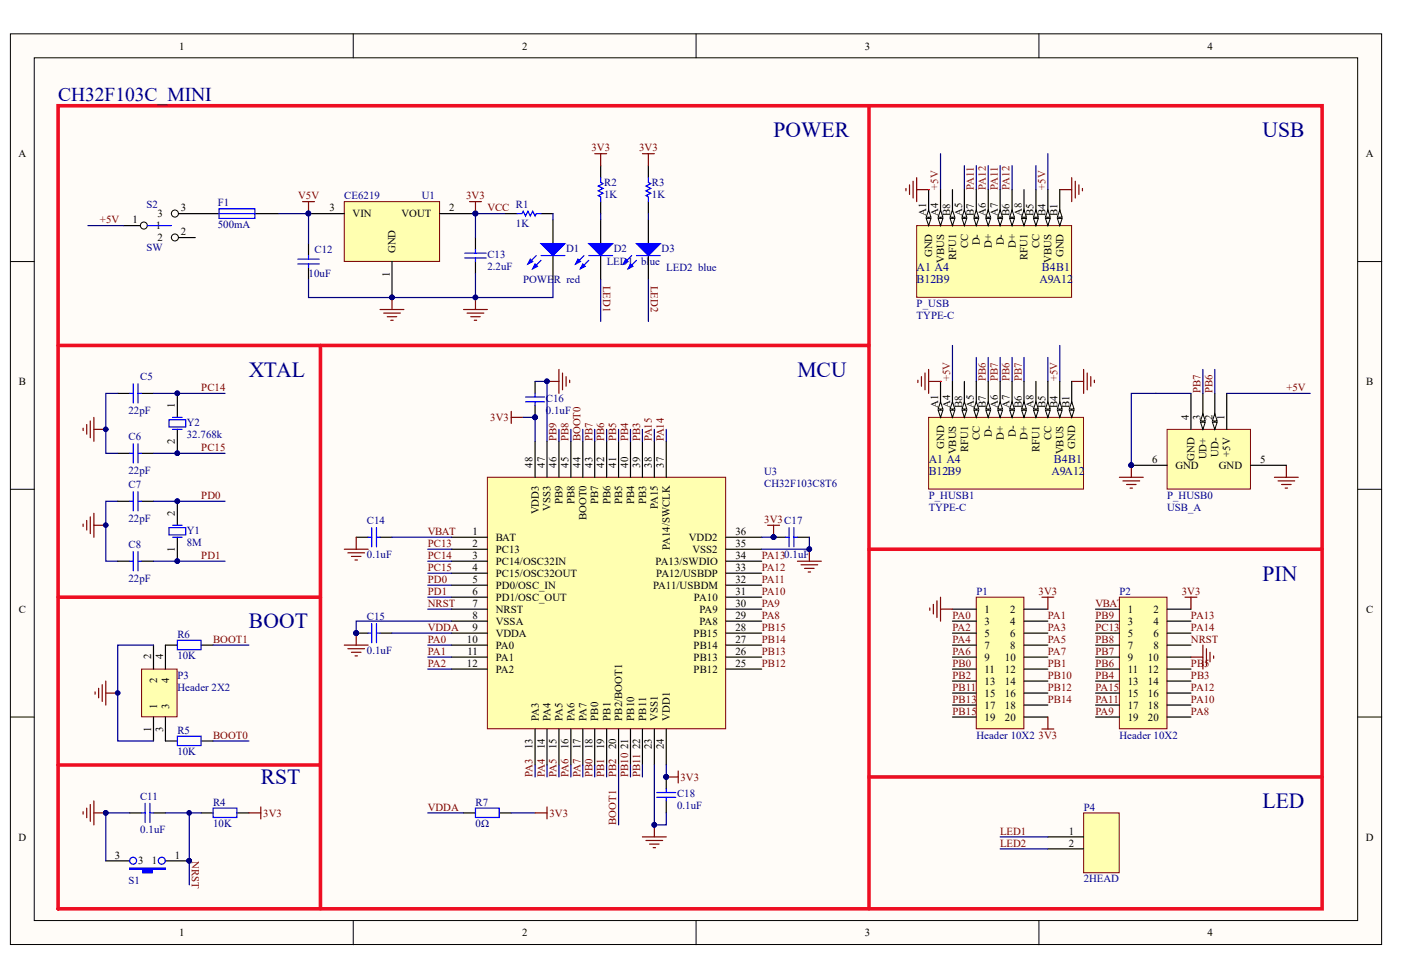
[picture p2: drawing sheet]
<svg xmlns="http://www.w3.org/2000/svg" width="289mm" height="202mm" viewBox="0 0 289 202" stroke-linecap="round" stroke-linejoin="round" font-family="sans-serif">
<g fill="#fffcf8" stroke="#000" stroke-width=".21">
<path d="M2.1 7h282.8v187.8h-282.8z"/>
<path d="M7.1 11.9h272.9v178h-272.9z"/>
</g>
<path d="M72.8 7v4.9M143.5 7v4.9M214.3 7v4.9M2.1 54h5M280 54h5M2.1 100.9h5M280 100.9h5M2.1 147.9h5M280 147.9h5M72.8 189.9v5M143.5 189.9v5M214.3 189.9v5" fill="none" stroke="#000" stroke-width=".21"/>
<path d="M29.2 138h7.3v9.9h-7.3z" fill="#ffffb0" stroke="#800000" stroke-width=".21"/>
<g fill="none" stroke="#000" stroke-width=".25">
<path d="M24.3 93.5h2.4M24.3 81.1h2.4M29.2 93.5h2.5M29.2 81.1h2.5M36.6 81.1v5M36.6 88.6v4.9M24.3 103.4h2.4M24.3 115.8h2.4M29.2 103.4h2.5M29.2 115.8h2.5M36.6 103.4v4.9M36.6 110.8v5"/>
<path d="M31.7 133.1v4.9M36.6 133.1h-2.5v4.9M41.5 133.1h2.5M31.7 147.9v4.9M34.1 147.9v4.9h2.5M41.5 152.8h2.5M21.8 177.6h4.9M26.7 167.7h2.5M31.7 167.7h2.4M34.1 177.6h4.9M41.5 167.7h2.5M48.9 167.7h2.4"/>
</g>
<path d="M24.3 81.1h-2.5v12.4h2.5M31.7 93.5h14.7M31.7 81.1h14.7M24.3 103.4h-2.5v12.4h2.5M31.7 103.4h14.7M31.7 115.8h14.7M31.7 133.1h-7.4v19.7h7.4M44 133.1h7.3M44 152.8h7.3M26.7 167.7h-4.9v9.9M34.1 167.7h7.4M39 167.7v14.8" fill="none" stroke="#000080" stroke-width=".25"/>
<g fill="none" stroke="#800000" stroke-width=".25">
<path d="M62.4 41.6h2.5M63.6 41.6v2.5M17.1 88.3v.5M17.9 87.6v2M18.6 86.8v3.5M19.4 86.1v4.9M19.4 88.6h2.4M17.1 108.1v.5M17.9 107.4v1.9M18.6 106.6v3.5M19.4 105.9v4.9M19.4 108.3h2.4"/>
<path d="M19.6 142.7v.5M20.3 142v1.9M21.1 141.2v3.5M21.8 140.5v4.9M21.8 143h2.5M17.1 167.4v.5M17.9 166.7v2M18.6 165.9v3.5M19.4 165.2v5M19.4 167.7h2.4M51.3 167.7h2.5M53.8 166.4v2.5"/>
</g>
<g fill="#000080" stroke="#000080" stroke-width=".21">
<circle cx="24.3" cy="142.9" r=".47"/>
<circle cx="39" cy="177.5" r=".47"/>
<circle cx="39" cy="167.7" r=".47"/>
<circle cx="21.8" cy="167.7" r=".48"/>
<circle cx="36.6" cy="81.1" r=".47"/>
<circle cx="36.6" cy="93.5" r=".47"/>
<circle cx="21.8" cy="88.6" r=".48"/>
<circle cx="36.6" cy="115.7" r=".47"/>
<circle cx="36.6" cy="103.4" r=".47"/>
<circle cx="21.8" cy="108.3" r=".47"/>
<circle cx="63.6" cy="44" r=".47"/>
</g>
<g fill="none" stroke="#00f" stroke-width=".25">
<path d="M27.5 79.2v3.9M28.5 79.2v3.9M26.7 93.5h.8M26.7 81.1h.8M27.5 91.5v4M28.5 91.5v4M28.5 93.5h.7M28.5 81.1h.7M34.9 86.6h3.4v1.5h-3.4zM35.6 88.6h2M35.6 86.1h2M26.7 103.4h.8"/>
<path d="M26.7 115.8h.8M27.5 101.4v4M27.5 113.8v3.9M28.5 101.4v4M28.5 113.8v3.9M28.5 103.4h.7M28.5 115.8h.7M34.9 108.8h3.4v1.5h-3.4zM35.6 108.3h2M35.6 110.8h2M36.6 132.1h4.9v1.9h-4.9zM36.6 151.9h4.9v1.9h-4.9z"/>
<path d="M29.2 167.7h.7M29.9 165.7v4M30.9 165.7v4M30.9 167.7h.8M44 166.7h4.8v1.9h-4.8z"/>
<circle cx="27.4" cy="177.5" r=".71"/>
<circle cx="33.4" cy="177.5" r=".72"/>
</g>
<path d="M26.7 179.1h7.4v.2h-2.7v.7h-2v-.7h-2.7z" fill-rule="evenodd" fill="#00f" stroke="#00f" stroke-width=".25"/>
<path d="M71 41.6h19.7v12.3h-19.7z" fill="#ffffb0" stroke="#800000" stroke-width=".21"/>
<g fill="none" stroke="#000" stroke-width=".25">
<path d="M25.5 46.5h4.9M40.3 44.1h4.9M52.6 44.1h4.9M63.6 44.1h7.4M63.6 50.2v2.5M63.6 55.2v2.5M80.8 54v7.4M90.7 44.1h7.4M98.1 49v2.5M98.1 54v2.4M104.2 44.1h2.5M111.6 44.1h2.4"/>
<path d="M114 45.3v4.9M114 52.7v5"/>
</g>
<g fill="#000080" stroke="#000080" stroke-width=".21">
<circle cx="63.6" cy="44" r=".47"/>
<circle cx="80.8" cy="61.3" r=".47"/>
<circle cx="98" cy="44" r=".47"/>
<circle cx="98" cy="61.3" r=".47"/>
</g>
<g fill="none" stroke="#00f" stroke-width=".25">
<path d="M45.2 43.1h7.4v2h-7.4zM45.2 44.1h7.4M61.4 54.4h4.4M61.4 53.5h4.4M63.6 52.7v.8M63.6 54.4v.8M95.8 53.2h4.5M95.8 52.2h4.5M98.1 51.5v.7M98.1 53.2v.8M106.7 44.1h.9l.3-.5 .5 1 .5-1 .5 1 .5-1 .5 1 .2-.5h1M110.6 52.7l-1.7 1.7"/>
<path d="M111.6 53.7l-1.7 1.7M111.6 52.7h4.9"/>
</g>
<path d="M96.8 41.6h2.5M98.1 41.6v2.5M78.4 63.8h4.9M79.1 64.6h3.5M79.9 65.3h1.9M80.6 66.1h.5M80.8 61.4v2.4M95.6 63.8h4.9M96.3 64.6h3.5M97.1 65.3h1.9M97.8 66.1h.5M98.1 61.4v2.4" fill="none" stroke="#800000" stroke-width=".25"/>
<path d="M63.6 57.7v3.7h50.4v-3.7M104.2 44.1h-6.1v4.9M114 44.1v1.2" fill="none" stroke="#000080" stroke-width=".25"/>
<g fill="#00f" stroke="#00f" stroke-width=".25">
<path d="M111.6 50.2h4.9l-2.5 2.5z"/>
<path d="M110.4 54.4l.4 .5-.9 .5z"/>
<path d="M109.4 53.5l.5 .5-1 .4z"/>
</g>
<circle cx="29.7" cy="46.5" r=".72" fill="#fffcf8" stroke="#000" stroke-width=".21"/>
<path d="M35.3 44.1h5" fill="none" stroke="#000" stroke-width=".25"/>
<circle cx="36.1" cy="44.1" r=".73" fill="#fffcf8" stroke="#000" stroke-width=".21"/>
<path d="M35.3 49h5" fill="none" stroke="#000" stroke-width=".25"/>
<circle cx="36.1" cy="49" r=".72" fill="#fffcf8" stroke="#000" stroke-width=".21"/>
<path d="M30.4 46.5h4.9" fill="none" stroke="#00f" stroke-width=".25"/>
<path d="M18.1 46.5h7.4M57.5 44.1h6.1v6.1M98.1 56.4v5" fill="none" stroke="#000080" stroke-width=".25"/>
<g fill="#000080" stroke="#000080" stroke-width=".21">
<circle cx="63.6" cy="44" r=".47"/>
<circle cx="98" cy="61.3" r=".47"/>
<circle cx="233.3" cy="96" r=".47"/>
</g>
<path d="M230.9 98.5h4.9M231.6 99.2h3.4M232.3 99.9h2M233.3 96v2.5M262.8 98.5h4.9M263.6 99.2h3.4M264.3 99.9h2M265.3 96v2.5M233.1 100.7h.5M265 100.7h.5" fill="none" stroke="#800000" stroke-width=".25"/>
<path d="M238.2 81.1h.1" fill="none" stroke="#f00" stroke-width=".21"/>
<path d="M240.7 88.6h17.2v12.3h-17.2z" fill="#ffffb0" stroke="#800000" stroke-width=".21"/>
<path d="M233.3 96h7.4M245.6 81.1v7.5M248.1 81.1v7.5M253 81.1v7.5" fill="none" stroke="#000" stroke-width=".25"/>
<circle cx="233.3" cy="96" r=".47" fill="#000080" stroke="#000080" stroke-width=".21"/>
<g fill="#fffcf8" stroke="#000" stroke-width=".21">
<path d="M247.6 87.1h1l-.5 1.5z"/>
<path d="M248.1 85.4l.5 1.4h-1z"/>
</g>
<path d="M250.5 81.1v7.5" fill="none" stroke="#000" stroke-width=".25"/>
<g fill="#fffcf8" stroke="#000" stroke-width=".21">
<path d="M250 87.1h1l-.5 1.5z"/>
<path d="M250.5 85.4l.5 1.4h-1z"/>
</g>
<path d="M123.9 34.2v2.4M133.7 34.2v2.4M123.9 41.6v2.5M123.9 45.3v4.9M123.9 52.7v5M133.7 41.6v2.5M133.7 45.3v4.9M133.7 52.7v5M257.9 96h7.4M95.6 167.7h2.5M103 167.7h2.4" fill="none" stroke="#000" stroke-width=".25"/>
<circle cx="233.3" cy="96" r=".47" fill="#000080" stroke="#000080" stroke-width=".21"/>
<path d="M123.9 44.1v1.2M123.9 57.7v8.6M133.7 44.1v1.2M133.7 57.7v8.6M248.1 76.2v4.9M250.5 76.2v4.9M245.6 81.1h-12.3v14.9M253 81.1h17.2M88.2 167.7h7.4M105.4 167.7h5" fill="none" stroke="#000080" stroke-width=".25"/>
<path d="M244.4 123.2h2.4M245.6 135.5h2.5M245.6 123.2v2.4M248.1 133.1v4.9M248.8 133.8v3.5M249.5 134.5v2M250.3 135.3v.5M110.4 167.7h2.4M112.8 166.4v2.5" fill="none" stroke="#800000" stroke-width=".25"/>
<path d="M123.9 36.6v1l.5 .3-1 .5 1 .5-1 .5 1 .5-1 .5 .5 .2v1M133.7 36.6v1l.5 .3-1 .5 1 .5-1 .5 1 .5-1 .5 .5 .2v1M120.4 52.7l-1.7 1.7M121.4 53.7l-1.7 1.7M121.4 52.7h4.9M130.3 52.7l-1.8 1.7M131.3 52.7h4.9M131.3 53.7l-1.8 1.7M98.1 166.7h4.8v1.9h-4.8z" fill="none" stroke="#00f" stroke-width=".25"/>
<g fill="#00f" stroke="#00f" stroke-width=".25">
<path d="M121.4 50.2h4.9l-2.4 2.5z"/>
<path d="M120.2 54.4l.5 .5-1 .5z"/>
<path d="M119.2 53.5l.5 .5-1 .4z"/>
<path d="M131.3 50.2h4.9l-2.5 2.5z"/>
<path d="M130 54.4l.5 .5-1 .5z"/>
<path d="M129 53.5l.5 .5-1 .4z"/>
</g>
<path d="M223.5 167.7h7.3v12.3h-7.3z" fill="#ffffb0" stroke="#800000" stroke-width=".21"/>
<path d="M216.1 172.6h7.4M216.1 175.1h7.4" fill="none" stroke="#000" stroke-width=".25"/>
<path d="M196.4 71.3v7.4M201.3 73.7v5M203.8 73.7v5M206.3 73.7v5M208.7 73.7v5M211.2 73.7v5M216.1 73.7v5M218.6 71.3v7.4M206.3 172.6h9.8M206.3 175.1h9.8" fill="none" stroke="#000080" stroke-width=".25"/>
<path d="M189.3 78.4v.5M190 77.7v2M190.8 76.9v3.5M191.5 76.2v4.9M191.5 78.7h2.5M221 78.7h2.5M223.5 76.2v4.9M224.2 76.9v3.5M224.9 77.7v2M225.7 78.4v.5" fill="none" stroke="#800000" stroke-width=".25"/>
<path d="M191.5 86.1h31.9v14.8h-31.9z" fill="#ffffb0" stroke="#800000" stroke-width=".21"/>
<path d="M221 78.7v7.4" fill="none" stroke="#000" stroke-width=".25"/>
<g fill="#fffcf8" stroke="#000" stroke-width=".21">
<path d="M220.5 84.6h1l-.5 1.5z"/>
<path d="M221 82.9l.5 1.5h-1z"/>
</g>
<path d="M218.6 78.7v7.4" fill="none" stroke="#000" stroke-width=".25"/>
<g fill="#fffcf8" stroke="#000" stroke-width=".21">
<path d="M218.1 84.6h.9l-.4 1.5z"/>
<path d="M218.6 82.9l.4 1.5h-.9z"/>
</g>
<path d="M216.1 78.7v7.4" fill="none" stroke="#000" stroke-width=".25"/>
<g fill="#fffcf8" stroke="#000" stroke-width=".21">
<path d="M215.6 84.6h1l-.5 1.5z"/>
<path d="M216.1 82.9l.5 1.5h-1z"/>
</g>
<path d="M211.2 78.7v7.4" fill="none" stroke="#000" stroke-width=".25"/>
<g fill="#fffcf8" stroke="#000" stroke-width=".21">
<path d="M210.7 84.6h1l-.5 1.5z"/>
<path d="M211.2 82.9l.5 1.5h-1z"/>
</g>
<path d="M203.8 78.7v7.4" fill="none" stroke="#000" stroke-width=".25"/>
<g fill="#fffcf8" stroke="#000" stroke-width=".21">
<path d="M203.3 84.6h1l-.5 1.5z"/>
<path d="M203.8 82.9l.5 1.5h-1z"/>
</g>
<path d="M198.9 78.7v7.4" fill="none" stroke="#000" stroke-width=".25"/>
<g fill="#fffcf8" stroke="#000" stroke-width=".21">
<path d="M198.4 84.6h1l-.5 1.5z"/>
<path d="M198.9 82.9l.5 1.5h-1z"/>
</g>
<path d="M194 78.7v7.4" fill="none" stroke="#000" stroke-width=".25"/>
<g fill="#fffcf8" stroke="#000" stroke-width=".21">
<path d="M193.5 84.6h1l-.5 1.5z"/>
<path d="M194 82.9l.5 1.5h-1z"/>
</g>
<path d="M196.4 78.7v7.4" fill="none" stroke="#000" stroke-width=".25"/>
<g fill="#fffcf8" stroke="#000" stroke-width=".21">
<path d="M195.9 84.6h1l-.5 1.5z"/>
<path d="M196.4 82.9l.5 1.5h-1z"/>
</g>
<path d="M201.3 78.7v7.4" fill="none" stroke="#000" stroke-width=".25"/>
<g fill="#fffcf8" stroke="#000" stroke-width=".21">
<path d="M200.8 84.6h1l-.5 1.5z"/>
<path d="M201.3 82.9l.5 1.5h-1z"/>
</g>
<path d="M206.3 78.7v7.4" fill="none" stroke="#000" stroke-width=".25"/>
<g fill="#fffcf8" stroke="#000" stroke-width=".21">
<path d="M205.8 84.6h1l-.5 1.5z"/>
<path d="M206.3 82.9l.5 1.5h-1z"/>
</g>
<path d="M208.7 78.7v7.4" fill="none" stroke="#000" stroke-width=".25"/>
<g fill="#fffcf8" stroke="#000" stroke-width=".21">
<path d="M208.2 84.6h1l-.5 1.5z"/>
<path d="M208.7 82.9l.5 1.5h-1z"/>
</g>
<path d="M213.6 78.7v7.4" fill="none" stroke="#000" stroke-width=".25"/>
<g fill="#fffcf8" stroke="#000" stroke-width=".21">
<path d="M213.1 84.6h1l-.5 1.5z"/>
<path d="M213.6 82.9l.5 1.5h-1z"/>
</g>
<path d="M194 78.7h.1" fill="none" stroke="#f00" stroke-width=".21"/>
<path d="M186.8 38.9v.5M187.6 38.1v2M188.3 37.4v3.4M189 36.6v5M189 39.1h2.5M218.6 39.1h2.4M221 36.6v5M221.8 37.4v3.4M222.5 38.1v2M223.2 38.9v.5" fill="none" stroke="#800000" stroke-width=".25"/>
<path d="M194 31.7v7.4M198.9 34.2v4.9M201.3 34.2v4.9M203.8 34.2v4.9M206.3 34.2v4.9M208.7 34.2v4.9M213.6 34.2v4.9M216.1 31.7v7.4" fill="none" stroke="#000080" stroke-width=".25"/>
<path d="M189 46.5h32v14.8h-32z" fill="#ffffb0" stroke="#800000" stroke-width=".21"/>
<path d="M218.6 39.1v7.4" fill="none" stroke="#000" stroke-width=".25"/>
<g fill="#fffcf8" stroke="#000" stroke-width=".21">
<path d="M218.1 45.1h.9l-.4 1.4z"/>
<path d="M218.6 43.3l.4 1.5h-.9z"/>
</g>
<path d="M216.1 39.1v7.4" fill="none" stroke="#000" stroke-width=".25"/>
<g fill="#fffcf8" stroke="#000" stroke-width=".21">
<path d="M215.6 45.1h1l-.5 1.4z"/>
<path d="M216.1 43.3l.5 1.5h-1z"/>
</g>
<path d="M213.6 39.1v7.4" fill="none" stroke="#000" stroke-width=".25"/>
<g fill="#fffcf8" stroke="#000" stroke-width=".21">
<path d="M213.1 45.1h1l-.5 1.4z"/>
<path d="M213.6 43.3l.5 1.5h-1z"/>
</g>
<path d="M208.7 39.1v7.4" fill="none" stroke="#000" stroke-width=".25"/>
<g fill="#fffcf8" stroke="#000" stroke-width=".21">
<path d="M208.2 45.1h1l-.5 1.4z"/>
<path d="M208.7 43.3l.5 1.5h-1z"/>
</g>
<path d="M201.3 39.1v7.4" fill="none" stroke="#000" stroke-width=".25"/>
<g fill="#fffcf8" stroke="#000" stroke-width=".21">
<path d="M200.8 45.1h1l-.5 1.4z"/>
<path d="M201.3 43.3l.5 1.5h-1z"/>
</g>
<path d="M196.4 39.1v7.4" fill="none" stroke="#000" stroke-width=".25"/>
<g fill="#fffcf8" stroke="#000" stroke-width=".21">
<path d="M195.9 45.1h1l-.5 1.4z"/>
<path d="M196.4 43.3l.5 1.5h-1z"/>
</g>
<path d="M191.5 39.1v7.4" fill="none" stroke="#000" stroke-width=".25"/>
<g fill="#fffcf8" stroke="#000" stroke-width=".21">
<path d="M191 45.1h1l-.5 1.4z"/>
<path d="M191.5 43.3l.5 1.5h-1z"/>
</g>
<path d="M194 39.1v7.4" fill="none" stroke="#000" stroke-width=".25"/>
<g fill="#fffcf8" stroke="#000" stroke-width=".21">
<path d="M193.5 45.1h1l-.5 1.4z"/>
<path d="M194 43.3l.5 1.5h-1z"/>
</g>
<path d="M198.9 39.1v7.4" fill="none" stroke="#000" stroke-width=".25"/>
<g fill="#fffcf8" stroke="#000" stroke-width=".21">
<path d="M198.4 45.1h1l-.5 1.4z"/>
<path d="M198.9 43.3l.5 1.5h-1z"/>
</g>
<path d="M203.8 39.1v7.4" fill="none" stroke="#000" stroke-width=".25"/>
<g fill="#fffcf8" stroke="#000" stroke-width=".21">
<path d="M203.3 45.1h1l-.5 1.4z"/>
<path d="M203.8 43.3l.5 1.5h-1z"/>
</g>
<path d="M206.3 39.1v7.4" fill="none" stroke="#000" stroke-width=".25"/>
<g fill="#fffcf8" stroke="#000" stroke-width=".21">
<path d="M205.8 45.1h1l-.5 1.4z"/>
<path d="M206.3 43.3l.5 1.5h-1z"/>
</g>
<path d="M211.2 39.1v7.4" fill="none" stroke="#000" stroke-width=".25"/>
<g fill="#fffcf8" stroke="#000" stroke-width=".21">
<path d="M210.7 45.1h1l-.5 1.4z"/>
<path d="M211.2 43.3l.5 1.5h-1z"/>
</g>
<path d="M191.5 39.1h.1" fill="none" stroke="#f00" stroke-width=".21"/>
<path d="M122.6 31.7h2.5M123.9 31.7v2.5M132.5 31.7h2.4M133.7 31.7v2.5" fill="none" stroke="#800000" stroke-width=".25"/>
<path d="M100.5 98.5h49.1v51.8h-49.1z" fill="#ffffb0" stroke="#800000" stroke-width=".21"/>
<g fill="none" stroke="#000" stroke-width=".25">
<path d="M110.4 78.7v2.4M110.4 83.6v2.5M110.4 91v7.5M112.8 91v7.5M115.3 91v7.5M117.7 91v7.5M120.2 91v7.5M122.6 91v7.5M125.1 91v7.5M127.6 91v7.5M130 91v7.5M132.5 91v7.5"/>
<path d="M134.9 91v7.5M137.4 91v7.5M73.5 110.8h2.4M78.4 110.8h2.4M93.1 118.2h7.4M93.1 115.8h7.4M93.1 113.3h7.4M93.1 110.8h7.4M149.7 118.2h7.4M149.7 115.8h7.4M149.7 113.3h7.4M149.7 110.8h7.4"/>
<path d="M159.5 110.8h2.5M164.5 110.8h2.4M73.5 130.6h2.4M78.4 130.6h2.4M93.1 138h7.4M93.1 135.5h7.4M93.1 133.1h7.4M93.1 130.6h7.4M93.1 128.1h7.4M93.1 125.6h7.4M93.1 123.2h7.4M93.1 120.7h7.4"/>
<path d="M149.7 138h7.4M149.7 135.5h7.4M149.7 133.1h7.4M149.7 130.6h7.4M149.7 128.1h7.4M149.7 125.6h7.4M149.7 123.2h7.4M149.7 120.7h7.4M110.4 150.4v7.4M112.8 150.4v7.4M115.3 150.4v7.4M117.7 150.4v7.4"/>
<path d="M120.2 150.4v7.4M122.6 150.4v7.4M125.1 150.4v7.4M127.6 150.4v7.4M130 150.4v7.4M132.5 150.4v7.4M134.9 150.4v7.4M137.4 150.4v7.4M137.4 160.3v2.4M137.4 165.2v2.5"/>
</g>
<g fill="none" stroke="#000080" stroke-width=".25">
<path d="M110.4 78.7h2.4v12.3M107.9 86.1h2.5v4.9M115.3 88.6v2.4M117.7 88.6v2.4M120.2 88.6v2.4M122.6 88.6v2.4M125.1 88.6v2.4M127.6 88.6v2.4M130 88.6v2.4M132.5 88.6v2.4M134.9 88.6v2.4M137.4 88.6v2.4"/>
<path d="M80.8 110.8h12.3M88.2 113.3h4.9M88.2 115.8h4.9M88.2 118.2h4.9M157.1 110.8h2.4M166.9 110.8v2.5h-9.8M80.8 130.6h12.3M88.2 120.7h4.9M88.2 123.2h4.9M88.2 125.6h4.9M88.2 133.1h4.9M88.2 135.5h4.9"/>
<path d="M88.2 138h4.9M93.1 128.1h-19.6v2.5M110.4 157.8v2.5M112.8 157.8v2.5M115.3 157.8v2.5M117.7 157.8v2.5M120.2 157.8v2.5M122.6 157.8v2.5M125.1 157.8v2.5M127.6 157.8v12.4M130 157.8v2.5M132.5 157.8v2.5"/>
<path d="M134.9 157.8v12.4h2.5v-2.5M137.4 157.8v2.5"/>
</g>
<g fill="#000080" stroke="#000080" stroke-width=".21">
<circle cx="73.4" cy="130.6" r=".48"/>
<circle cx="110.3" cy="86.1" r=".48"/>
<circle cx="112.8" cy="78.7" r=".47"/>
<circle cx="159.5" cy="110.8" r=".47"/>
<circle cx="166.9" cy="113.3" r=".47"/>
<circle cx="137.4" cy="160.2" r=".47"/>
<circle cx="134.9" cy="170.1" r=".48"/>
</g>
<g fill="none" stroke="#00f" stroke-width=".25">
<path d="M108.4 82.9h3.9M108.4 81.9h3.9M110.4 81.1v.8M110.4 82.9v.7M75.9 110.8h.8M76.7 108.8v4M77.6 108.8v4M77.6 110.8h.8M162 110.8h.7M162.7 108.8v4M163.7 108.8v4M163.7 110.8h.8"/>
<path d="M75.9 130.6h.8M76.7 128.6v4M77.6 128.6v4M77.6 130.6h.8M135.4 163.5h4M135.4 164.5h4M137.4 162.7v.8M137.4 164.5v.7"/>
</g>
<g fill="none" stroke="#800000" stroke-width=".25">
<path d="M112.8 78.7h2.5M115.3 76.2v4.9M116 76.9v3.5M116.7 77.7v2M117.5 78.4v.5M105.4 84.9v2.4M105.4 86.1h2.5M71 113.3h4.9M71.7 114h3.5M72.5 114.8h1.9M73.2 115.5h.5M73.5 110.8v2.5"/>
<path d="M158.3 108.3h2.5M159.5 108.3v2.5M164.5 115.8h4.9M165.2 116.5h3.4M165.9 117.2h2M166.7 118h.5M166.9 113.3v2.5M71 133.1h4.9M71.7 133.8h3.5M72.5 134.5h1.9M73.2 135.3h.5M73.5 130.6v2.5"/>
<path d="M139.9 159v2.5M132.5 172.6h4.9M133.2 173.4h3.5M134 174.1h1.9M134.7 174.8h.5M134.9 170.2v2.4M137.4 160.3h2.5"/>
</g>
<path d="M201.3 123.2h9.9v27.1h-9.9z" fill="#ffffb0" stroke="#800000" stroke-width=".21"/>
<g fill="none" stroke="#000" stroke-width=".25">
<path d="M196.4 125.6h4.9M196.4 128.1h4.9M196.4 130.6h4.9M196.4 133.1h4.9M196.4 135.5h4.9M196.4 138h4.9M211.2 125.6h4.9M211.2 128.1h4.9M211.2 130.6h4.9M211.2 133.1h4.9M211.2 135.5h4.9M211.2 138h4.9"/>
<path d="M196.4 140.5h4.9M196.4 143h4.9M196.4 145.4h4.9M196.4 147.9h4.9M211.2 140.5h4.9M211.2 143h4.9M211.2 145.4h4.9M211.2 147.9h4.9"/>
</g>
<path d="M230.9 123.2h9.8v27.1h-9.8z" fill="#ffffb0" stroke="#800000" stroke-width=".21"/>
<g fill="none" stroke="#000" stroke-width=".25">
<path d="M225.9 125.6h5M225.9 128.1h5M225.9 130.6h5M225.9 133.1h5M225.9 135.5h5M225.9 138h5M240.7 125.6h4.9M240.7 128.1h4.9M240.7 130.6h4.9M240.7 133.1h4.9M240.7 135.5h4.9M240.7 138h4.9"/>
<path d="M225.9 140.5h5M225.9 143h5M225.9 145.4h5M225.9 147.9h5M240.7 140.5h4.9M240.7 143h4.9M240.7 145.4h4.9M240.7 147.9h4.9"/>
</g>
<path d="M191.8 125.4v.5M192.5 124.7v1.9M193.2 123.9v3.5M194 123.2v4.9M194 125.6h2.4M214.9 123.2h2.4M216.1 123.2v2.4M214.9 150.4h2.4M216.1 147.9v2.5" fill="none" stroke="#800000" stroke-width=".25"/>
<path d="M12 21.8h260.7v165.7h-260.7zM179.2 21.8v165.7M12 71.3h167.2M66.1 71.3v116.2M179.2 113.3h93.5M12 123.2h54.1M12 157.8h54.1M179.2 160.3h93.5" fill="none" stroke="#ee0e22" stroke-width=".74"/>
<g font-size="4.5" fill="#000080">
<text x="159.5" y="28.2">POWER</text>
<text x="260.4" y="28.2">USB</text>
<text x="51.3" y="77.7">XTAL</text>
<text x="164.4" y="77.7">MCU</text>
<text x="260.4" y="119.8">PIN</text>
<text x="51.3" y="129.6">BOOT</text>
<text x="53.8" y="161.8">RST</text>
<text x="260.4" y="166.7">LED</text>
</g>
<text font-size="4" fill="#000080" x="12" y="20.9">CH32F103C_MINI</text>
<g font-size="2.4" fill="#000080">
<text x="189" y="58.3">B12B9</text>
<text x="189" y="55.9">A1 A4</text>
<text x="214.4" y="58.3">A9A12</text>
<text x="214.9" y="55.9">B4B1</text>
<text x="191.5" y="95.5">A1 A4</text>
<text x="217.3" y="95.5">B4B1</text>
<text x="191.5" y="97.9">B12B9</text>
<text x="216.8" y="97.9">A9A12</text>
</g>
<g font-size="2.2">
<text x="36.9" y="10.2">1</text>
<text x="107.7" y="10.2">2</text>
<text x="178.4" y="10.2">3</text>
<text x="249.1" y="10.2">4</text>
<text x="3.8" y="32.5">A</text>
<text x="281.7" y="32.5">A</text>
<text x="27.3" y="46.1">1</text>
<text x="32.1" y="47.3">1</text>
<text x="32.5" y="44.8">3</text>
<text x="37.3" y="43.6">3</text>
<text x="67.9" y="43.6">3</text>
<text x="72.7" y="44.8">VIN</text>
<text x="82.8" y="44.8">VOUT</text>
<text x="92.6" y="43.6">2</text>
<text x="191" y="44.6" transform="rotate(-90 191 44.6)">A1</text>
<text x="193.5" y="44.6" transform="rotate(-90 193.5 44.6)">A4</text>
<text x="195.9" y="44.6" transform="rotate(-90 195.9 44.6)">B8</text>
<text x="198.4" y="44.6" transform="rotate(-90 198.4 44.6)">A5</text>
<text x="200.9" y="44.6" transform="rotate(-90 200.9 44.6)">B7</text>
<text x="203.3" y="44.6" transform="rotate(-90 203.3 44.6)">A6</text>
<text x="205.8" y="44.6" transform="rotate(-90 205.8 44.6)">A7</text>
<text x="208.2" y="44.6" transform="rotate(-90 208.2 44.6)">B6</text>
<text x="210.7" y="44.6" transform="rotate(-90 210.7 44.6)">A8</text>
<text x="213.1" y="44.6" transform="rotate(-90 213.1 44.6)">B5</text>
<text x="215.6" y="44.6" transform="rotate(-90 215.6 44.6)">B4</text>
<text x="218.1" y="44.6" transform="rotate(-90 218.1 44.6)">B1</text>
<text x="32.5" y="49.8">2</text>
<text x="37.3" y="48.5">2</text>
<text x="81.6" y="52.2" transform="rotate(-90 81.6 52.2)">GND</text>
<text x="192.2" y="53.1" transform="rotate(-90 192.2 53.1)">GND</text>
<text x="197.2" y="53.7" transform="rotate(-90 197.2 53.7)">RFU1</text>
<text x="199.6" y="51.2" transform="rotate(-90 199.6 51.2)">CC</text>
<text x="202.1" y="50.6" transform="rotate(-90 202.1 50.6)">D-</text>
<text x="204.6" y="51.1" transform="rotate(-90 204.6 51.1)">D+</text>
<text x="207" y="50.6" transform="rotate(-90 207 50.6)">D-</text>
<text x="209.5" y="51.1" transform="rotate(-90 209.5 51.1)">D+</text>
<text x="211.9" y="53.7" transform="rotate(-90 211.9 53.7)">RFU1</text>
<text x="214.4" y="51.2" transform="rotate(-90 214.4 51.2)">CC</text>
<text x="219.3" y="53.1" transform="rotate(-90 219.3 53.1)">GND</text>
<text x="80.4" y="57" transform="rotate(-90 80.4 57)">1</text>
<text x="194.7" y="54.2" transform="rotate(-90 194.7 54.2)">VBUS</text>
<text x="216.8" y="54.2" transform="rotate(-90 216.8 54.2)">VBUS</text>
<text x="3.9" y="79.4">B</text>
<text x="281.8" y="79.4">B</text>
<text x="36.1" y="84.1" transform="rotate(-90 36.1 84.1)">1</text>
<text x="193.5" y="84.1" transform="rotate(-90 193.5 84.1)">A1</text>
<text x="195.9" y="84.1" transform="rotate(-90 195.9 84.1)">A4</text>
<text x="198.4" y="84.1" transform="rotate(-90 198.4 84.1)">B8</text>
<text x="200.9" y="84.1" transform="rotate(-90 200.9 84.1)">A5</text>
<text x="203.3" y="84.1" transform="rotate(-90 203.3 84.1)">B7</text>
<text x="205.8" y="84.1" transform="rotate(-90 205.8 84.1)">A6</text>
<text x="208.2" y="84.1" transform="rotate(-90 208.2 84.1)">A7</text>
<text x="210.7" y="84.1" transform="rotate(-90 210.7 84.1)">B6</text>
<text x="213.1" y="84.1" transform="rotate(-90 213.1 84.1)">A8</text>
<text x="215.6" y="84.1" transform="rotate(-90 215.6 84.1)">B5</text>
<text x="218.1" y="84.1" transform="rotate(-90 218.1 84.1)">B4</text>
<text x="220.5" y="84.1" transform="rotate(-90 220.5 84.1)">B1</text>
<text x="245.1" y="86.6" transform="rotate(-90 245.1 86.6)">4</text>
<text x="247.6" y="86.6" transform="rotate(-90 247.6 86.6)">3</text>
<text x="250.1" y="86.6" transform="rotate(-90 250.1 86.6)">2</text>
<text x="252.5" y="86.6" transform="rotate(-90 252.5 86.6)">1</text>
<text x="36.1" y="91.6" transform="rotate(-90 36.1 91.6)">2</text>
<text x="194.7" y="92.6" transform="rotate(-90 194.7 92.6)">GND</text>
<text x="197.2" y="93.7" transform="rotate(-90 197.2 93.7)">VBUS</text>
<text x="199.6" y="93.2" transform="rotate(-90 199.6 93.2)">RFU1</text>
<text x="202.1" y="90.8" transform="rotate(-90 202.1 90.8)">CC</text>
<text x="204.6" y="90.2" transform="rotate(-90 204.6 90.2)">D-</text>
<text x="207" y="90.7" transform="rotate(-90 207 90.7)">D+</text>
<text x="209.5" y="90.2" transform="rotate(-90 209.5 90.2)">D-</text>
<text x="211.9" y="90.7" transform="rotate(-90 211.9 90.7)">D+</text>
<text x="214.4" y="93.2" transform="rotate(-90 214.4 93.2)">RFU1</text>
<text x="216.8" y="90.8" transform="rotate(-90 216.8 90.8)">CC</text>
<text x="219.3" y="93.7" transform="rotate(-90 219.3 93.7)">VBUS</text>
<text x="221.8" y="92.6" transform="rotate(-90 221.8 92.6)">GND</text>
<text x="237.6" y="95.5">6</text>
<text x="246.4" y="95.1" transform="rotate(-90 246.4 95.1)">GND</text>
<text x="248.8" y="94.7" transform="rotate(-90 248.8 94.7)">UD+</text>
<text x="251.3" y="94.2" transform="rotate(-90 251.3 94.2)">UD-</text>
<text x="253.7" y="94.2" transform="rotate(-90 253.7 94.2)">+5V</text>
<text x="259.9" y="95.5">5</text>
<text x="109.8" y="96.5" transform="rotate(-90 109.8 96.5)">48</text>
<text x="112.3" y="96.5" transform="rotate(-90 112.3 96.5)">47</text>
<text x="114.8" y="96.5" transform="rotate(-90 114.8 96.5)">46</text>
<text x="117.3" y="96.5" transform="rotate(-90 117.3 96.5)">45</text>
<text x="119.7" y="96.5" transform="rotate(-90 119.7 96.5)">44</text>
<text x="122.2" y="96.5" transform="rotate(-90 122.2 96.5)">43</text>
<text x="124.6" y="96.5" transform="rotate(-90 124.6 96.5)">42</text>
<text x="127.1" y="96.5" transform="rotate(-90 127.1 96.5)">41</text>
<text x="129.5" y="96.5" transform="rotate(-90 129.5 96.5)">40</text>
<text x="132" y="96.5" transform="rotate(-90 132 96.5)">39</text>
<text x="134.5" y="96.5" transform="rotate(-90 134.5 96.5)">38</text>
<text x="136.9" y="96.5" transform="rotate(-90 136.9 96.5)">37</text>
<text x="242.4" y="96.7">GND</text>
<text x="251.4" y="96.7">GND</text>
<text x="36.1" y="106.3" transform="rotate(-90 36.1 106.3)">2</text>
<text x="111.1" y="106.1" transform="rotate(-90 111.1 106.1)">VDD3</text>
<text x="113.5" y="105.4" transform="rotate(-90 113.5 105.4)">VSS3</text>
<text x="116" y="104" transform="rotate(-90 116 104)">PB9</text>
<text x="118.5" y="104" transform="rotate(-90 118.5 104)">PB8</text>
<text x="121" y="107.3" transform="rotate(-90 121 107.3)">BOOT0</text>
<text x="123.4" y="104" transform="rotate(-90 123.4 104)">PB7</text>
<text x="125.9" y="104" transform="rotate(-90 125.9 104)">PB6</text>
<text x="128.3" y="104" transform="rotate(-90 128.3 104)">PB5</text>
<text x="130.8" y="104" transform="rotate(-90 130.8 104)">PB4</text>
<text x="133.2" y="104" transform="rotate(-90 133.2 104)">PB3</text>
<text x="135.7" y="105" transform="rotate(-90 135.7 105)">PA15</text>
<text x="36.1" y="113.9" transform="rotate(-90 36.1 113.9)">1</text>
<text x="97.4" y="110.3">1</text>
<text x="97.4" y="112.8">2</text>
<text x="102.2" y="111.6">BAT</text>
<text x="138.2" y="113.4" transform="rotate(-90 138.2 113.4)">PA14/SWCLK</text>
<text x="142.1" y="111.6">VDD2</text>
<text x="151.7" y="112.8">35</text>
<text x="151.7" y="110.3">36</text>
<text x="97.4" y="115.3">3</text>
<text x="97.4" y="117.7">4</text>
<text x="102.2" y="114">PC13</text>
<text x="102.2" y="116.5">PC14/OSC32IN</text>
<text x="102.2" y="119">PC15/OSC32OUT</text>
<text x="135.2" y="116.5">PA13/SWDIO</text>
<text x="135.3" y="119">PA12/USBDP</text>
<text x="142.8" y="114">VSS2</text>
<text x="151.7" y="117.7">33</text>
<text x="151.7" y="115.3">34</text>
<text x="97.4" y="120.2">5</text>
<text x="97.4" y="122.7">6</text>
<text x="97.4" y="125.2">7</text>
<text x="102.2" y="121.4">PD0/OSC_IN</text>
<text x="102.2" y="123.9">PD1/OSC_OUT</text>
<text x="134.7" y="121.4">PA11/USBDM</text>
<text x="143.1" y="123.9">PA10</text>
<text x="151.7" y="125.2">30</text>
<text x="151.7" y="122.7">31</text>
<text x="151.7" y="120.2">32</text>
<text x="3.9" y="126.4">C</text>
<text x="97.4" y="127.6">8</text>
<text x="97.4" y="130.1">9</text>
<text x="102.2" y="126.4">NRST</text>
<text x="102.2" y="128.9">VSSA</text>
<text x="102.2" y="131.4">VDDA</text>
<text x="143" y="131.4">PB15</text>
<text x="144.3" y="128.9">PA8</text>
<text x="144.3" y="126.4">PA9</text>
<text x="151.7" y="130.1">28</text>
<text x="151.7" y="127.6">29</text>
<text x="203" y="126.4">1</text>
<text x="203" y="128.9">3</text>
<text x="203" y="131.4">5</text>
<text x="208.3" y="126.4">2</text>
<text x="208.3" y="128.9">4</text>
<text x="208.3" y="131.4">6</text>
<text x="232.6" y="126.4">1</text>
<text x="232.6" y="128.9">3</text>
<text x="232.6" y="131.4">5</text>
<text x="237.9" y="126.4">2</text>
<text x="237.9" y="128.9">4</text>
<text x="237.9" y="131.4">6</text>
<text x="281.8" y="126.4">C</text>
<text x="31.2" y="136" transform="rotate(-90 31.2 136)">2</text>
<text x="33.6" y="136" transform="rotate(-90 33.6 136)">4</text>
<text x="96.3" y="132.6">10</text>
<text x="96.3" y="137.5">12</text>
<text x="96.4" y="135.1">11</text>
<text x="102.2" y="133.8">PA0</text>
<text x="102.2" y="136.3">PA1</text>
<text x="143" y="136.3">PB13</text>
<text x="143" y="133.8">PB14</text>
<text x="151.7" y="137.5">25</text>
<text x="151.7" y="135.1">26</text>
<text x="151.7" y="132.6">27</text>
<text x="203" y="133.8">7</text>
<text x="203" y="136.3">9</text>
<text x="207.2" y="136.3">10</text>
<text x="208.3" y="133.8">8</text>
<text x="232.6" y="133.8">7</text>
<text x="232.6" y="136.3">9</text>
<text x="236.7" y="136.3">10</text>
<text x="237.9" y="133.8">8</text>
<text x="32.4" y="140.9" transform="rotate(-90 32.4 140.9)">2</text>
<text x="34.9" y="140.9" transform="rotate(-90 34.9 140.9)">4</text>
<text x="102.2" y="138.8">PA2</text>
<text x="143" y="138.8">PB12</text>
<text x="203" y="138.8">11</text>
<text x="203" y="141.2">13</text>
<text x="203" y="143.7">15</text>
<text x="207.2" y="138.8">12</text>
<text x="207.2" y="141.2">14</text>
<text x="207.2" y="143.7">16</text>
<text x="232.6" y="138.8">11</text>
<text x="232.6" y="141.2">13</text>
<text x="232.6" y="143.7">15</text>
<text x="236.7" y="138.8">12</text>
<text x="236.7" y="141.2">14</text>
<text x="236.7" y="143.7">16</text>
<text x="32.4" y="146.2" transform="rotate(-90 32.4 146.2)">1</text>
<text x="34.9" y="146.2" transform="rotate(-90 34.9 146.2)">3</text>
<text x="111.1" y="148.6" transform="rotate(-90 111.1 148.6)">PA3</text>
<text x="113.5" y="148.6" transform="rotate(-90 113.5 148.6)">PA4</text>
<text x="116" y="148.6" transform="rotate(-90 116 148.6)">PA5</text>
<text x="118.5" y="148.6" transform="rotate(-90 118.5 148.6)">PA6</text>
<text x="121" y="148.6" transform="rotate(-90 121 148.6)">PA7</text>
<text x="123.4" y="148.6" transform="rotate(-90 123.4 148.6)">PB0</text>
<text x="125.9" y="148.6" transform="rotate(-90 125.9 148.6)">PB1</text>
<text x="128.3" y="148.6" transform="rotate(-90 128.3 148.6)">PB2/BOOT1</text>
<text x="130.8" y="148.6" transform="rotate(-90 130.8 148.6)">PB10</text>
<text x="133.2" y="148.6" transform="rotate(-90 133.2 148.6)">PB11</text>
<text x="135.7" y="148.6" transform="rotate(-90 135.7 148.6)">VSS1</text>
<text x="138.2" y="148.6" transform="rotate(-90 138.2 148.6)">VDD1</text>
<text x="203" y="146.2">17</text>
<text x="203" y="148.6">19</text>
<text x="207.2" y="146.2">18</text>
<text x="207.2" y="148.6">20</text>
<text x="232.6" y="146.2">17</text>
<text x="232.6" y="148.6">19</text>
<text x="236.7" y="146.2">18</text>
<text x="236.7" y="148.6">20</text>
<text x="31.2" y="151" transform="rotate(-90 31.2 151)">1</text>
<text x="33.6" y="151" transform="rotate(-90 33.6 151)">3</text>
<text x="109.8" y="154.6" transform="rotate(-90 109.8 154.6)">13</text>
<text x="112.3" y="154.6" transform="rotate(-90 112.3 154.6)">14</text>
<text x="114.8" y="154.6" transform="rotate(-90 114.8 154.6)">15</text>
<text x="117.3" y="154.6" transform="rotate(-90 117.3 154.6)">16</text>
<text x="119.7" y="154.6" transform="rotate(-90 119.7 154.6)">17</text>
<text x="122.2" y="154.6" transform="rotate(-90 122.2 154.6)">18</text>
<text x="124.6" y="154.6" transform="rotate(-90 124.6 154.6)">19</text>
<text x="127.1" y="154.6" transform="rotate(-90 127.1 154.6)">20</text>
<text x="129.5" y="154.6" transform="rotate(-90 129.5 154.6)">21</text>
<text x="132" y="154.6" transform="rotate(-90 132 154.6)">22</text>
<text x="134.5" y="154.6" transform="rotate(-90 134.5 154.6)">23</text>
<text x="136.9" y="154.6" transform="rotate(-90 136.9 154.6)">24</text>
<text x="3.8" y="173.4">D</text>
<text x="220.4" y="172.1">1</text>
<text x="281.7" y="173.4">D</text>
<text x="23.7" y="177.1">3</text>
<text x="28.5" y="178.3">3</text>
<text x="31.3" y="178.3">1</text>
<text x="36.1" y="177.1">1</text>
<text x="220.4" y="174.6">2</text>
<text x="36.9" y="193.2">1</text>
<text x="107.7" y="193.2">2</text>
<text x="178.4" y="193.2">3</text>
<text x="249.1" y="193.2">4</text>
</g>
<g font-size="2.2" fill="#800000">
<text x="122" y="31.2">3V3</text>
<text x="131.8" y="31.2">3V3</text>
<text x="61.5" y="41.1">V5V</text>
<text x="96.1" y="41.1">3V3</text>
<text x="20.6" y="46.1">+5V</text>
<text x="100.5" y="43.6">VCC</text>
<text x="124.4" y="58.9" transform="rotate(90 124.4 58.9)">LED1</text>
<text x="134.2" y="58.9" transform="rotate(90 134.2 58.9)">LED2</text>
<text x="41.5" y="80.7">PC14</text>
<text x="247.6" y="81.1" transform="rotate(-90 247.6 81.1)">PB7</text>
<text x="250.1" y="81.1" transform="rotate(-90 250.1 81.1)">PB6</text>
<text x="265.3" y="80.7">+5V</text>
<text x="101.1" y="86.8">3V3</text>
<text x="41.5" y="93">PC15</text>
<text x="114.8" y="91" transform="rotate(-90 114.8 91)">PB9</text>
<text x="117.3" y="91" transform="rotate(-90 117.3 91)">PB8</text>
<text x="119.7" y="91" transform="rotate(-90 119.7 91)">BOOT0</text>
<text x="122.2" y="91" transform="rotate(-90 122.2 91)">PB7</text>
<text x="124.6" y="91" transform="rotate(-90 124.6 91)">PB6</text>
<text x="127.1" y="91" transform="rotate(-90 127.1 91)">PB5</text>
<text x="129.5" y="91" transform="rotate(-90 129.5 91)">PB4</text>
<text x="132" y="91" transform="rotate(-90 132 91)">PB3</text>
<text x="134.5" y="91" transform="rotate(-90 134.5 91)">PA15</text>
<text x="136.9" y="91" transform="rotate(-90 136.9 91)">PA14</text>
<text x="41.5" y="102.9">PD0</text>
<text x="157.6" y="107.9">3V3C17</text>
<text x="88.2" y="110.3">VBAT</text>
<text x="88.2" y="112.8">PC13</text>
<text x="41.5" y="115.3">PD1</text>
<text x="88.2" y="115.3">PC14</text>
<text x="88.2" y="117.7">PC15</text>
<text x="157.1" y="115.3">PA130.1uF</text>
<text x="157.1" y="117.7">PA12</text>
<text x="88.2" y="120.2">PD0</text>
<text x="88.2" y="122.7">PD1</text>
<text x="88.2" y="125.2">NRST</text>
<text x="157.1" y="120.2">PA11</text>
<text x="157.1" y="122.7">PA10</text>
<text x="157.1" y="125.2">PA9</text>
<text x="214.2" y="122.7">3V3</text>
<text x="225.9" y="125.2">VBAT</text>
<text x="243.7" y="122.7">3V3</text>
<text x="88.2" y="130.1">VDDA</text>
<text x="157.1" y="127.6">PA8</text>
<text x="157.1" y="130.1">PB15</text>
<text x="196.4" y="127.6">PA0</text>
<text x="196.4" y="130.1">PA2</text>
<text x="216.1" y="127.6">PA1</text>
<text x="216.1" y="130.1">PA3</text>
<text x="225.9" y="127.6">PB9</text>
<text x="225.9" y="130.1">PC13</text>
<text x="245.6" y="127.6">PA13</text>
<text x="245.6" y="130.1">PA14</text>
<text x="43.9" y="132.6">BOOT1</text>
<text x="88.2" y="132.6">PA0</text>
<text x="88.2" y="135.1">PA1</text>
<text x="88.2" y="137.5">PA2</text>
<text x="157.1" y="132.6">PB14</text>
<text x="157.1" y="135.1">PB13</text>
<text x="157.1" y="137.5">PB12</text>
<text x="196.4" y="132.6">PA4</text>
<text x="196.4" y="135.1">PA6</text>
<text x="196.4" y="137.5">PB0</text>
<text x="216.1" y="132.6">PA5</text>
<text x="216.1" y="135.1">PA7</text>
<text x="216.1" y="137.5">PB1</text>
<text x="225.9" y="137.5">PB6</text>
<text x="225.9" y="135.1">PB7</text>
<text x="225.9" y="132.6">PB8</text>
<text x="245.6" y="137.5">PB5</text>
<text x="245.6" y="132.6">NRST</text>
<text x="196.4" y="140">PB2</text>
<text x="196.4" y="142.5">PB11</text>
<text x="216.1" y="140">PB10</text>
<text x="216.1" y="142.5">PB12</text>
<text x="225.9" y="140">PB4</text>
<text x="225.9" y="142.5">PA15</text>
<text x="245.6" y="142.5">PA12</text>
<text x="245.6" y="140">PB3</text>
<text x="196.4" y="144.9">PB13</text>
<text x="196.4" y="147.4">PB15</text>
<text x="216.1" y="144.9">PB14</text>
<text x="225.9" y="147.4">PA9</text>
<text x="225.9" y="144.9">PA11</text>
<text x="245.6" y="147.4">PA8</text>
<text x="245.6" y="144.9">PA10</text>
<text x="43.9" y="152.4">BOOT0</text>
<text x="214.2" y="152.4">3V3</text>
<text x="109.8" y="160.3" transform="rotate(-90 109.8 160.3)">PA3</text>
<text x="112.3" y="160.3" transform="rotate(-90 112.3 160.3)">PA4</text>
<text x="114.8" y="160.3" transform="rotate(-90 114.8 160.3)">PA5</text>
<text x="117.3" y="160.3" transform="rotate(-90 117.3 160.3)">PA6</text>
<text x="119.7" y="160.3" transform="rotate(-90 119.7 160.3)">PA7</text>
<text x="122.2" y="160.3" transform="rotate(-90 122.2 160.3)">PB0</text>
<text x="124.6" y="160.3" transform="rotate(-90 124.6 160.3)">PB1</text>
<text x="127.1" y="160.3" transform="rotate(-90 127.1 160.3)">PB2</text>
<text x="129.5" y="160.3" transform="rotate(-90 129.5 160.3)">PB10</text>
<text x="132" y="160.3" transform="rotate(-90 132 160.3)">PB11</text>
<text x="140.3" y="161">3V3</text>
<text x="88.2" y="167.2">VDDA</text>
<text x="54.3" y="168.4">3V3</text>
<text x="113.3" y="168.4">3V3</text>
<text x="127.1" y="170.2" transform="rotate(-90 127.1 170.2)">BOOT1</text>
<text x="206.2" y="172.1">LED1</text>
<text x="39.5" y="177.6" transform="rotate(90 39.5 177.6)">NRST</text>
<text x="206.2" y="174.6">LED2</text>
</g>
<g font-size="2.2" fill="#000080">
<text x="71" y="41.1">CE6219</text>
<text x="87" y="41.1">U1</text>
<text x="124.6" y="40.9">1K</text>
<text x="124.6" y="38.4">R2</text>
<text x="134.5" y="40.9">1K</text>
<text x="134.5" y="38.4">R3</text>
<text x="30.2" y="42.8">S2</text>
<text x="44.9" y="42.6">F1</text>
<text x="44.9" y="47">500mA</text>
<text x="106.4" y="46.8">1K</text>
<text x="106.4" y="42.8">R1</text>
<text x="30.2" y="51.7">SW</text>
<text x="64.8" y="52.3">C12</text>
<text x="100.5" y="53.2">C13</text>
<text x="116.7" y="52">D1</text>
<text x="126.6" y="52">D2</text>
<text x="136.4" y="52">D3</text>
<text x="63.6" y="57.2">10uF</text>
<text x="100.5" y="55.7">2.2uF</text>
<text x="107.9" y="58.4">POWER red</text>
<text x="125.1" y="54.7">LED1</text>
<text x="132.2" y="54.7">blue</text>
<text x="137.4" y="55.9">LED2 blue</text>
<text x="189" y="63.3">P_USB</text>
<text x="189" y="65.8">TYPE-C</text>
<text x="28.9" y="78.4">C5</text>
<text x="112.6" y="82.9">C16</text>
<text x="26.5" y="85.4">22pF</text>
<text x="38.5" y="87.9">Y2</text>
<text x="112.6" y="85.4">0.1uF</text>
<text x="26.5" y="90.8">C6</text>
<text x="38.5" y="90.3">32.768k</text>
<text x="26.5" y="97.7">22pF</text>
<text x="26.5" y="100.7">C7</text>
<text x="157.6" y="98">U3</text>
<text x="157.6" y="100.4">CH32F103C8T6</text>
<text x="26.5" y="107.6">22pF</text>
<text x="191.5" y="102.9">P_HUSB1</text>
<text x="191.5" y="105.4">TYPE-C</text>
<text x="240.7" y="102.9">P_HUSB0</text>
<text x="240.7" y="105.4">USB_A</text>
<text x="26.5" y="113">C8</text>
<text x="38.5" y="110.1">Y1</text>
<text x="38.5" y="112.6">8M</text>
<text x="75.7" y="108.1">C14</text>
<text x="26.5" y="120">22pF</text>
<text x="75.7" y="115.1">0.1uF</text>
<text x="201.4" y="122.7">P1</text>
<text x="230.8" y="122.7">P2</text>
<text x="36.6" y="131.6">R6</text>
<text x="75.7" y="127.9">C15</text>
<text x="36.6" y="136">10K</text>
<text x="75.7" y="134.8">0.1uF</text>
<text x="36.6" y="140">P3</text>
<text x="36.6" y="142.5">Header 2X2</text>
<text x="36.6" y="151.4">R5</text>
<text x="36.6" y="155.8">10K</text>
<text x="201.4" y="152.4">Header 10X2</text>
<text x="230.8" y="152.4">Header 10X2</text>
<text x="28.9" y="165">C11</text>
<text x="43.9" y="166.2">R4</text>
<text x="98.1" y="166.2">R7</text>
<text x="139.6" y="164.5">C18</text>
<text x="139.6" y="167">0.1uF</text>
<text x="223.5" y="167.2">P4</text>
<text x="28.9" y="171.9">0.1uF</text>
<text x="43.9" y="170.7">10K</text>
<text x="98.1" y="170.7">0Ω</text>
<text x="26.5" y="182.3">S1</text>
<text x="223.5" y="182">2HEAD</text>
</g>
<g font-size="2.2" fill="#781915">
<text x="193.5" y="39.1" transform="rotate(-90 193.5 39.1)">+5V</text>
<text x="200.9" y="39.1" transform="rotate(-90 200.9 39.1)">PA11</text>
<text x="203.3" y="39.1" transform="rotate(-90 203.3 39.1)">PA12</text>
<text x="205.8" y="39.1" transform="rotate(-90 205.8 39.1)">PA11</text>
<text x="208.2" y="39.1" transform="rotate(-90 208.2 39.1)">PA12</text>
<text x="215.6" y="39.1" transform="rotate(-90 215.6 39.1)">+5V</text>
<text x="195.9" y="78.7" transform="rotate(-90 195.9 78.7)">+5V</text>
<text x="203.3" y="78.7" transform="rotate(-90 203.3 78.7)">PB6</text>
<text x="205.8" y="78.7" transform="rotate(-90 205.8 78.7)">PB7</text>
<text x="208.2" y="78.7" transform="rotate(-90 208.2 78.7)">PB6</text>
<text x="210.7" y="78.7" transform="rotate(-90 210.7 78.7)">PB7</text>
<text x="218.1" y="78.7" transform="rotate(-90 218.1 78.7)">+5V</text>
</g>
</svg>
